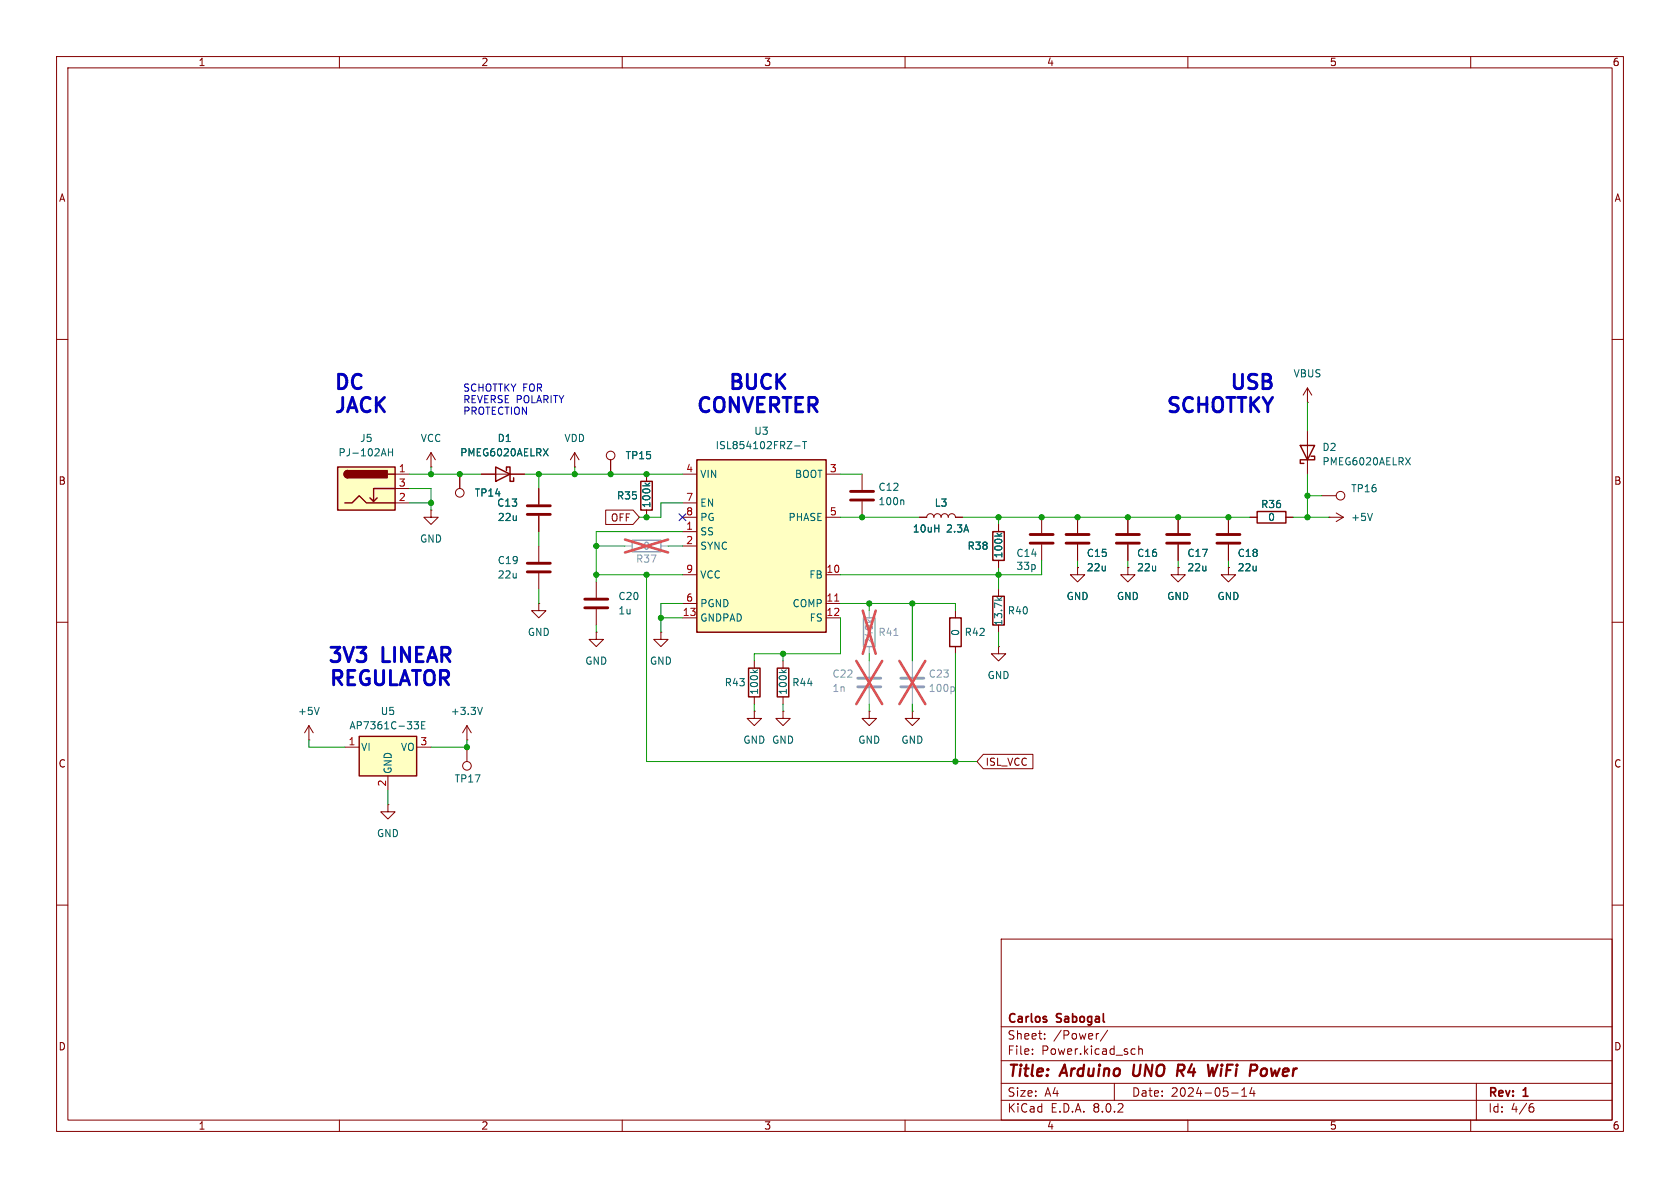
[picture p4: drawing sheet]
<svg xmlns="http://www.w3.org/2000/svg" width="297mm" height="210mm" viewBox="0 0 297 210" stroke-linecap="round" stroke-linejoin="round" font-family="sans-serif">
<g fill="none" stroke="#840000" stroke-width=".18">
<path d="M10 10h277v190h-277zM12 12h273v186h-273zM60 10v2M110 10v2M160 10v2M210 10v2M260 10v2M10 60h2M285 60h2M101.6 82.6h.1M101.6 80l-.8 1.3M101.6 80v2.6"/>
<path d="M101.6 80l.8 1.3M107.9 81.3v2.5M114.3 83.8v1.3M114.3 90.2v1.2M152.4 83.8v2.8M152.4 88.6v2.8M162.6 91.4h1.2a.64 .64 0 0 1 .7-.6 .64 .64 0 0 1 .6 .6 .64 .64 0 0 1 .6-.6 .64 .64 0 0 1 .7 .6 .64 .64 0 0 1 .6-.6 .64 .64 0 0 1 .6 .6 .64 .64 0 0 1 .7-.6 .64 .64 0 0 1 .6 .6h1.3M176.5 92.7v1.3M176.5 99.1v1.2M184.1 91.4v2.8M184.1 96.3v2.8M10 110h2"/>
<path d="M105.4 102.9v2.8M105.4 107.7v2.8M116.8 111.8v1.2h1.3l-1.3 1.3-1.2-1.3h1.2M116.8 111.8h.1M176.5 114.3v1.3h1.3l-1.3 1.2-1.2-1.2h1.2M176.5 114.3h.1M285 110h2M82.5 130.8h.1M82.5 128.3l-.7 1.2M82.5 128.3v2.5M82.5 132.1v2.5M82.5 128.3l.8 1.2"/>
<path d="M133.3 125.7v1.3h1.3l-1.3 1.3-1.2-1.3h1.2M133.3 125.7h.1M138.4 125.7v1.3h1.3l-1.3 1.3-1.2-1.3h1.2M138.4 125.7h.1M161.3 125.7v1.3h1.3l-1.3 1.3-1.3-1.3h1.3M161.3 125.7h.1M10 160h2M285 160h2M177 166h108v32h-108zM60 198v2M110 198v2M160 198v2"/>
<path d="M177 194.5h108M177 191.5h108M177 187.5h108M177 181.5h108M182.5 186.3v.1M182.5 185.5v.1M184.7 183.6v.1M184.7 182.8v.1M194.2 182.7l-.2 .1M195.8 182.1l-1.3 2M197 191.5v3M200.2 185.4l.5 .1"/>
<path d="M200.7 186.3l-.5 .1M201.3 185.5l.2-.1 .4 .1 .1 .9M201.3 184.9v1.5M210 198v2M217.7 193.2h1.2M219.5 193.8h.9M219.5 192.7l.5-.4v1.5M221.3 192.2l-.3 1.1h.9M221.7 192.8v1M260 198v2M261 191.5v6.5M270.6 195.7h.3l.3 .3-.1 .5-.5 .1"/>
<path d="M271 195.1l-.4 .1"/>
<circle cx="107.9" cy="80.5" r=".76"/>
<circle cx="82.5" cy="135.4" r=".76"/>
</g>
<path d="M200.5 188.2l-.2 1.6 .3 .4M208.3 188.2h.8M208.7 189.3l.5 .9M209.1 189.2l-.9 .1M215.3 188.2l-.8 2-.2-1.4M223 190.1l.5 .1M223.7 188.9a.62 .62 0 0 0-.8 .4" fill="none" stroke="#840000" stroke-width=".4"/>
<path d="M113.3 85.1h2v5.1h-2zM175.5 94h2v5.1h-2z" fill="none" stroke="#840000" stroke-width=".25"/>
<path d="M114 85.4l.5 .5M114.9 85.4l-.5 .4M159.6 88.4l.2 .2v.6M176.3 94.3l.4 .5M177.1 94.3l-.5 .3M85.3 125l-.5 1.3" fill="none" stroke="#006464" stroke-width=".18"/>
<path d="M150.4 88.4h4M150.4 86.9h4M182.1 96h4.1M182.1 94.5h4.1M103.4 107.4h4M103.4 105.9h4" fill="none" stroke="#840000" stroke-width=".51"/>
<path d="M151.6 119.9h4.1M159.3 119.9h4M151.6 121.4h4.1M159.3 121.4h4" fill="none" stroke="#a1a1a1" stroke-width=".51"/>
<path d="M110.5 96.5h1.3M116.8 96.5h1.3M153.7 108v1.2M153.7 114.3v1.3M153.7 116.8v2.8M161.3 116.8v2.8M153.7 121.7v2.8M161.3 121.7v2.8" fill="none" stroke="#a1a1a1" stroke-width=".18"/>
<path d="M153.4 109.5l.5 .5M154.2 109.5l-.4 .4M158 112.3h.8M168.5 121.4l.2 .2v.4l-.2 .2" fill="none" stroke="#989898" stroke-width=".18"/>
<path d="M110.5 95.4l7.6 2.3M118.1 95.4l-7.6 2.3M151.4 116.8l4.6 7.7M152.5 108l2.3 7.6M154.8 108l-2.3 7.6M156 116.8l-4.6 7.7M159 116.8l4.6 7.7M163.6 116.8l-4.6 7.7" fill="none" stroke="#e65255" stroke-width=".46"/>
<path d="M111.8 95.5h5v2h-5zM152.7 109.2h2v5.1h-2z" fill="none" stroke="#a1a1a1" stroke-width=".25"/>
<path d="M123.2 81.3h22.8v30.5h-22.8z" fill="#ffffc2"/>
<path d="M123.2 81.3h22.8v30.5h-22.8z" fill="none" stroke="#800000" stroke-width=".25"/>
<g fill="none" stroke="#840000" stroke-width=".18">
<path d="M231.1 71.1h.1M231.1 68.6v2.5M231.1 76.2v7.6M231.1 68.6l-.7 1.3M231.1 68.6l.8 1.3M120.6 94h2.6M120.6 96.5h2.6M120.6 83.8h2.6M120.6 91.4h2.6M120.6 88.9h2.6M146 83.8h2.6M146 91.4h2.6"/>
<path d="M190.5 91.4v2.8M190.5 96.3v2.8M199.4 91.4v2.8M199.4 96.3v2.8M208.3 91.4v2.8M208.3 96.3v2.8M217.2 91.4v2.8M217.2 96.3v2.8M221 91.4h1.2M227.3 91.4h1.3M233.7 87.6h2.5M234.9 91.4h.1"/>
<path d="M234.9 91.4h2.6M236.2 90.7l1.3 .7M237.5 91.4l-1.3 .8M120.6 101.6h2.6M120.6 106.7h2.6M120.6 109.2h2.6M133.3 116.8v1.3M138.4 116.8v1.3M146 101.6h2.6M146 106.7h2.6M146 109.2h2.6M168.9 108v1.2"/>
<path d="M168.9 114.3v1.3M176.5 104.1v1.3M176.5 110.5v1.3M190.5 100.3v1.3h1.3l-1.3 1.3-1.3-1.3h1.3M190.5 100.3h.1M199.4 100.3v1.3h1.3l-1.3 1.3-1.3-1.3h1.3M199.4 100.3h.1M208.3 100.3v1.3h1.2l-1.2 1.3-1.3-1.3h1.3M208.3 100.3h.1M217.2 100.3v1.3h1.2l-1.2 1.3-1.3-1.3h1.3M217.2 100.3h.1M133.3 123.2v1.3"/>
<path d="M138.4 123.2v1.3M153.7 125.7v1.3h1.2l-1.2 1.3-1.3-1.3h1.3M153.7 125.7h.1"/>
<circle cx="237" cy="87.6" r=".76"/>
</g>
<path d="M147.6 106.3h.7" fill="none" stroke="#a90000" stroke-width=".18"/>
<path d="M140.5 78.8h1M141.9 78h.7M142.2 78v1.3M242.6 90.7l-.4 1.3M248.5 80.9l.8 1.3M249.3 80.9l-.8 1.3M133.1 118.4l.5 .5M133.9 118.4l-.5 .4M138.2 118.4l.4 .5M139 118.4l-.5 .4M176.3 105.6l.4 .5M177.1 105.6l-.5 .4" fill="none" stroke="#006464" stroke-width=".18"/>
<path d="M229.9 78.7h2.5l-1.3 2.6zM222.2 90.4h5.1v2.1h-5.1zM231.8 80.6h.6v.7h-2.5v.6h.6M132.3 118.1h2.1v5.1h-2.1zM137.4 118.1h2v5.1h-2zM167.9 109.2h2v5.1h-2zM175.5 105.4h2v5.1h-2z" fill="none" stroke="#840000" stroke-width=".25"/>
<path d="M188.5 96h4M188.5 94.5h4M197.4 96h4M197.4 94.5h4M206.2 96h4.1M206.2 94.5h4.1M215.1 96h4.1M215.1 94.5h4.1" fill="none" stroke="#840000" stroke-width=".51"/>
<path d="M63.5 130.2h10.2v7h-10.2z" fill="#ffffc2"/>
<path d="M87.6 82.6l2.6 1.2-2.6 1.3zM89.5 83.2v-.6h.7v2.5h.6v-.6M63.5 130.2h10.2v7h-10.2z" fill="none" stroke="#840000" stroke-width=".25"/>
<g fill="none" stroke="#840000" stroke-width=".18">
<path d="M81.3 83.8v2.6M85.1 83.8h7.6M95.2 86.4v2.8M95.2 91.2v2.8M95.2 96.5v2.8M95.2 106.7v1.3h1.3l-1.3 1.2-1.2-1.2h1.2M95.2 106.7h.1M95.2 101.3v2.8M105.4 111.8v1.2h1.3l-1.3 1.3-1.3-1.3h1.3M105.4 111.8h.1M61 132.1h2.5M68.6 137.2v2.5"/>
<path d="M73.7 132.1h2.5"/>
<circle cx="81.3" cy="87.1" r=".76"/>
</g>
<path d="M96.1 79.3l.8 1.3M96.9 79.3l-.8 1.3M73.2 127.6h.8l-.4 .5 .3 .1 .1 .4-.2 .2h-.4M74.5 128.2h.5M75.1 127.6h-.6v1.2h.6" fill="none" stroke="#006464" stroke-width=".18"/>
<path d="M93.2 89.4h4.1M93.2 90.9h4.1M93.2 99.6h4.1M93.2 101.1h4.1" fill="none" stroke="#840000" stroke-width=".51"/>
<path d="M59.7 82.6h10.1v7.6h-10.1z" fill="#ffffc2"/>
<path d="M59.7 82.6h10.1v7.6h-10.1zM61 88.9h1.2l1.3-1.3 1.3 1.3h5M61.5 83.2a.64 .64 0 0 0-.7 .6 .64 .64 0 0 0 .7 .7M66.7 88l-.7 .6M68.6 83.8h1.2M69.8 86.4h-3.8v2.2l-.6-.6" fill="none" stroke="#840000" stroke-width=".25"/>
<g fill="#840000" stroke="#840000" stroke-width=".25">
<path d="M61 83.4l.5-.2v1.3a.63 .63 0 0 1-.6-.4 .63 .63 0 0 1 .1-.7z"/>
<path d="M61.5 83.2h7v1.3h-7z"/>
</g>
<g fill="none" stroke="#840000" stroke-width=".18">
<path d="M69.8 83.8h2.6M69.8 88.9h2.6M69.8 86.4h2.6M76.2 82.6h.1M76.2 90.2v1.2h1.3l-1.3 1.3-1.3-1.3h1.3M76.2 90.2h.1M76.2 80l-.8 1.3M76.2 80v2.6M76.2 80l.8 1.3M81.3 83.8v2.6M85.1 83.8h2.5M90.2 83.8h2.5"/>
<path d="M95.2 86.4v2.8M95.2 91.2v2.8M107.1 90.2h4.8l1.1 1.2-1.1 1.3h-4.8zM107.9 81.3v2.5M114.3 83.8v1.3M114.3 90.2v1.2M162.6 91.4h1.2M168.9 91.4h1.3M176.5 92.7v1.3M176.5 99.1v1.2M190.5 91.4v2.8M190.5 96.3v2.8"/>
<path d="M199.4 91.4v2.8M199.4 96.3v2.8M208.3 91.4v2.8M208.3 96.3v2.8M217.2 91.4v2.8M217.2 96.3v2.8M221 91.4h1.2M227.3 91.4h1.3M190.5 100.3h.1M199.4 100.3h.1M208.3 100.3h.1M217.2 100.3h.1"/>
<path d="M54.6 130.8h.1M54.6 128.3l-.8 1.2M54.6 128.3v2.5M54.6 128.3l.8 1.2M173.8 133.3h8.8v2.6h-8.8l-1.1-1.3zM68.6 142.2v1.3h1.2l-1.2 1.3-1.3-1.3h1.3M68.6 142.2h.1"/>
</g>
<path d="M68.7 79.3v1.3M68.7 79.9h.7M69.4 79.3v1.3M96.1 79.3l.8 1.3M96.9 79.3l-.8 1.3M114 85.4l.5 .5M114.9 85.4l-.5 .4M176.3 94.3l.4 .5M177.1 94.3l-.5 .3M56.4 125l-.4 1.3" fill="none" stroke="#006464" stroke-width=".18"/>
<g fill="none" stroke="#009600" stroke-width=".18">
<path d="M231.1 71.1v5.1M72.4 83.8h12.7M72.4 88.9h3.8M72.4 86.4h3.8v3.8M76.2 82.6v1.2M92.7 83.8h27.9M95.2 83.8v2.6M95.2 94v2.5M101.6 82.6v1.2M105.4 96.5h5.1M118.1 96.5h2.5M120.6 88.9h-3.8v2.5h-3.8"/>
<path d="M120.6 94h-15.2v8.9M148.6 91.4h14M148.6 83.8h3.8M170.2 91.4h50.8M176.5 91.4v1.3M184.1 99.1v2.5h-35.5M190.5 99.1v1.2M199.4 99.1v1.2M208.3 99.1v1.2M217.2 99.1v1.2M228.6 91.4h6.3M231.1 83.8v7.6"/>
<path d="M231.1 87.6h2.6M95.2 104.1v2.6M105.4 101.6h15.2M105.4 110.5v1.3M114.3 101.6v33h58.4M116.8 109.2h3.8M120.6 106.7h-3.8v5.1M138.4 115.6v1.2M148.6 106.7h20.3v1.3M148.6 109.2v6.4h-15.3v1.2M153.7 106.7v1.3M153.7 115.6v1.2"/>
<path d="M161.3 106.7v10.1M168.9 115.6v19M176.5 100.3v3.8M176.5 111.8v2.5M54.6 130.8v1.3h6.4M68.6 139.7v2.5M82.5 130.8v1.3h-6.3M133.3 124.5v1.2M138.4 124.5v1.2M153.7 124.5v1.2M161.3 124.5v1.2"/>
</g>
<path d="M120 90.8l1.3 1.2M121.3 90.8l-1.3 1.2" fill="none" stroke="#000084" stroke-width=".18"/>
<g fill="#009600" stroke="#009600" stroke-width=".18">
<circle cx="114.3" cy="101.6" r=".46"/>
<circle cx="114.3" cy="91.4" r=".46"/>
<circle cx="105.4" cy="96.5" r=".46"/>
<circle cx="105.4" cy="101.6" r=".46"/>
<circle cx="114.3" cy="83.8" r=".46"/>
<circle cx="176.5" cy="91.4" r=".46"/>
<circle cx="153.7" cy="106.7" r=".46"/>
<circle cx="161.3" cy="106.7" r=".46"/>
<circle cx="176.5" cy="101.6" r=".46"/>
<circle cx="152.4" cy="91.4" r=".46"/>
<circle cx="184.1" cy="91.4" r=".46"/>
<circle cx="168.9" cy="134.6" r=".46"/>
<circle cx="138.4" cy="115.6" r=".46"/>
<circle cx="116.8" cy="109.2" r=".46"/>
<circle cx="199.4" cy="91.4" r=".46"/>
<circle cx="208.3" cy="91.4" r=".46"/>
<circle cx="231.1" cy="91.4" r=".46"/>
<circle cx="190.5" cy="91.4" r=".46"/>
<circle cx="231.1" cy="87.6" r=".46"/>
<circle cx="217.2" cy="91.4" r=".46"/>
<circle cx="95.2" cy="83.8" r=".46"/>
<circle cx="81.3" cy="83.8" r=".46"/>
<circle cx="107.9" cy="83.8" r=".46"/>
<circle cx="101.6" cy="83.8" r=".46"/>
<circle cx="76.2" cy="83.8" r=".46"/>
<circle cx="76.2" cy="88.9" r=".46"/>
<circle cx="82.5" cy="132.1" r=".46"/>
</g>
<g font-size="3.5" fill="#0000c2">
<text x="58.9" y="69.6">DC</text>
<text x="128.5" y="69.6">BUCK</text>
<text x="216.9" y="69.6">USB</text>
<text x="58.9" y="73.7">JACK</text>
<text x="122.8" y="73.7">CONVERTER</text>
<text x="205.7" y="73.7">SCHOTTKY</text>
<text x="57.6" y="117.8">3V3</text>
<text x="67.6" y="117.8">LINEAR</text>
<text x="57.9" y="121.9">REGULATOR</text>
</g>
<g font-size="2.8" fill="#840000">
<text x="178" y="190.9">Title:</text>
<text x="187.7" y="190.9">Arduino</text>
<text x="201.1" y="190.9">UNO</text>
<text x="209.7" y="190.9">R4</text>
<text x="216" y="190.9">WiFi</text>
<text x="224.2" y="190.9">Power</text>
</g>
<g font-size="2.1" fill="#840000">
<text x="178" y="184">Sheet:</text>
<text x="178" y="181.2">Carlos</text>
<text x="186.2" y="184">/Power/</text>
<text x="186.9" y="181.2">Sabogal</text>
<text x="178" y="186.7">File:</text>
<text x="184.1" y="186.7">Power.kicad_sch</text>
<text x="178" y="196.9">KiCad</text>
<text x="178" y="194.1">Size:</text>
<text x="184.7" y="194.1">A4</text>
<text x="185.7" y="196.9">E.D.A.</text>
<text x="193.3" y="196.9">8.0.2</text>
<text x="200" y="194.1">Date:</text>
<text x="207" y="194.1">2024-05-14</text>
<text x="263" y="194.3">Rev:</text>
<text x="263" y="196.9">Id:</text>
<text x="267.1" y="196.9">4/6</text>
<text x="269.4" y="194.3">1</text>
</g>
<g font-size="1.8" fill="#840000">
<text x="35" y="11.9">1</text>
<text x="85" y="11.9">2</text>
<text x="135" y="11.9">3</text>
<text x="185" y="11.9">4</text>
<text x="235" y="11.9">5</text>
<text x="285" y="11.9">6</text>
<text x="10.3" y="35.9">A</text>
<text x="285.3" y="35.9">A</text>
<text x="10.3" y="85.9">B</text>
<text x="285.3" y="85.9">B</text>
<text x="107.9" y="92.4">OFF</text>
<text x="10.3" y="135.9">C</text>
<text x="174.1" y="135.6">ISL_VCC</text>
<text x="285.3" y="135.9">C</text>
<text x="10.3" y="185.9">D</text>
<text x="285.3" y="185.9">D</text>
<text x="35" y="199.9">1</text>
<text x="85" y="199.9">2</text>
<text x="135" y="199.9">3</text>
<text x="185" y="199.9">4</text>
<text x="235" y="199.9">5</text>
<text x="285" y="199.9">6</text>
</g>
<g font-size="1.8" fill="#0000c2">
<text x="81.8" y="69.4">SCHOTTKY FOR</text>
<text x="81.8" y="71.5">REVERSE POLARITY</text>
<text x="81.8" y="73.5">PROTECTION</text>
</g>
<g font-size="1.8" fill="#006464">
<text x="228.6" y="66.9">VBUS</text>
<text x="133.2" y="77.1">U3</text>
<text x="59.7" y="80.9">PJ-102AH</text>
<text x="63.6" y="78.3">J5</text>
<text x="74.3" y="78.3">VCC</text>
<text x="81.3" y="80.9">PMEG6020AELRX</text>
<text x="87.9" y="78.3">D1</text>
<text x="99.7" y="78.3">VDD</text>
<text x="110.5" y="81.4">TP15</text>
<text x="126.4" y="79.6">ISL854102FRZ-T</text>
<text x="233.7" y="79.9">D2</text>
<text x="233.7" y="82.5">PMEG6020AELRX</text>
<text x="83.8" y="88">TP14</text>
<text x="87.8" y="89.8">C13</text>
<text x="109" y="88.5">R35</text>
<text x="115.2" y="89.9" transform="rotate(-90 115.2 89.9)">100k</text>
<text x="123.7" y="84.7">VIN</text>
<text x="123.7" y="89.8">EN</text>
<text x="140.4" y="84.7">BOOT</text>
<text x="155.2" y="89.5">100n</text>
<text x="155.2" y="87">C12</text>
<text x="165.1" y="89.8">L3</text>
<text x="238.8" y="87.2">TP16</text>
<text x="87.9" y="92.3">22u</text>
<text x="123.7" y="94.8">SS</text>
<text x="123.7" y="92.3">PG</text>
<text x="139.3" y="92.3">PHASE</text>
<text x="161.3" y="94.3">10uH</text>
<text x="167.3" y="94.3">2.3A</text>
<text x="222.8" y="90">R36</text>
<text x="224.1" y="92.3">0</text>
<text x="238.8" y="92.3">+5V</text>
<text x="74.2" y="96.1">GND</text>
<text x="87.9" y="99.9">C19</text>
<text x="123.7" y="97.4">SYNC</text>
<text x="171" y="97.4">R38</text>
<text x="177.4" y="98.8" transform="rotate(-90 177.4 98.8)">100k</text>
<text x="179.6" y="98.7">C14</text>
<text x="179.6" y="100.9">33p</text>
<text x="192" y="98.7">C15</text>
<text x="192" y="101.2">22u</text>
<text x="200.9" y="98.7">C16</text>
<text x="200.9" y="101.2">22u</text>
<text x="209.8" y="98.7">C17</text>
<text x="209.8" y="101.2">22u</text>
<text x="218.7" y="98.7">C18</text>
<text x="218.7" y="101.2">22u</text>
<text x="87.9" y="102.5">22u</text>
<text x="109.2" y="106.3">C20</text>
<text x="123.7" y="107.5">PGND</text>
<text x="123.7" y="102.5">VCC</text>
<text x="140" y="107.5">COMP</text>
<text x="143" y="102.5">FB</text>
<text x="188.5" y="106.3">GND</text>
<text x="197.4" y="106.3">GND</text>
<text x="206.2" y="106.3">GND</text>
<text x="215.1" y="106.3">GND</text>
<text x="93.2" y="112.6">GND</text>
<text x="109.2" y="108.8">1u</text>
<text x="123.7" y="110.1">GNDPAD</text>
<text x="143" y="110.1">FS</text>
<text x="169.8" y="112.5" transform="rotate(-90 169.8 112.5)">0</text>
<text x="170.4" y="112.6">R42</text>
<text x="177.4" y="110.7" transform="rotate(-90 177.4 110.7)">13.7k</text>
<text x="178.1" y="108.8">R40</text>
<text x="103.4" y="117.7">GND</text>
<text x="114.8" y="117.7">GND</text>
<text x="128" y="121.5">R43</text>
<text x="134.2" y="122.9" transform="rotate(-90 134.2 122.9)">100k</text>
<text x="139.3" y="122.9" transform="rotate(-90 139.3 122.9)">100k</text>
<text x="140" y="121.5">R44</text>
<text x="174.5" y="120.2">GND</text>
<text x="52.6" y="126.6">+5V</text>
<text x="61.7" y="129.1">AP7361C-33E</text>
<text x="67.2" y="126.6">U5</text>
<text x="79.6" y="126.6">+3.3V</text>
<text x="131.3" y="131.7">GND GND</text>
<text x="151.6" y="131.7">GND</text>
<text x="159.3" y="131.7">GND</text>
<text x="63.8" y="132.9">VI</text>
<text x="69.4" y="136.9" transform="rotate(-90 69.4 136.9)">GND</text>
<text x="70.8" y="132.9">VO</text>
<text x="80.3" y="138.5">TP17</text>
<text x="66.5" y="148.2">GND</text>
</g>
<g font-size="1.8" fill="#a90000">
<text x="70.4" y="83.6">1</text>
<text x="121.2" y="83.6">4</text>
<text x="146.6" y="83.6">3</text>
<text x="70.4" y="88.6">2</text>
<text x="70.4" y="86.1">3</text>
<text x="121.2" y="88.6">7</text>
<text x="121.2" y="93.7">1</text>
<text x="121.2" y="91.2">8</text>
<text x="146.6" y="91.2">5</text>
<text x="121.2" y="96.3">2</text>
<text x="121.2" y="101.3">9</text>
<text x="146" y="101.3">10</text>
<text x="121.2" y="106.4">6</text>
<text x="146" y="106.4">11</text>
<text x="120.6" y="109">13</text>
<text x="146" y="109">12</text>
<text x="61.5" y="131.8">1</text>
<text x="74.2" y="131.8">3</text>
<text x="68.3" y="139.1" transform="rotate(-90 68.3 139.1)">2</text>
</g>
<g font-size="1.8" fill="#989898">
<text x="112.4" y="99.7">R37</text>
<text x="113.6" y="97.4">0</text>
<text x="155.2" y="112.6">R41</text>
<text x="147.1" y="120">C22</text>
<text x="154.5" y="114" transform="rotate(-90 154.5 114)">249k</text>
<text x="164.1" y="120">C23</text>
<text x="147.1" y="122.5">1n</text>
<text x="164.1" y="122.5">100p</text>
</g>
</svg>
